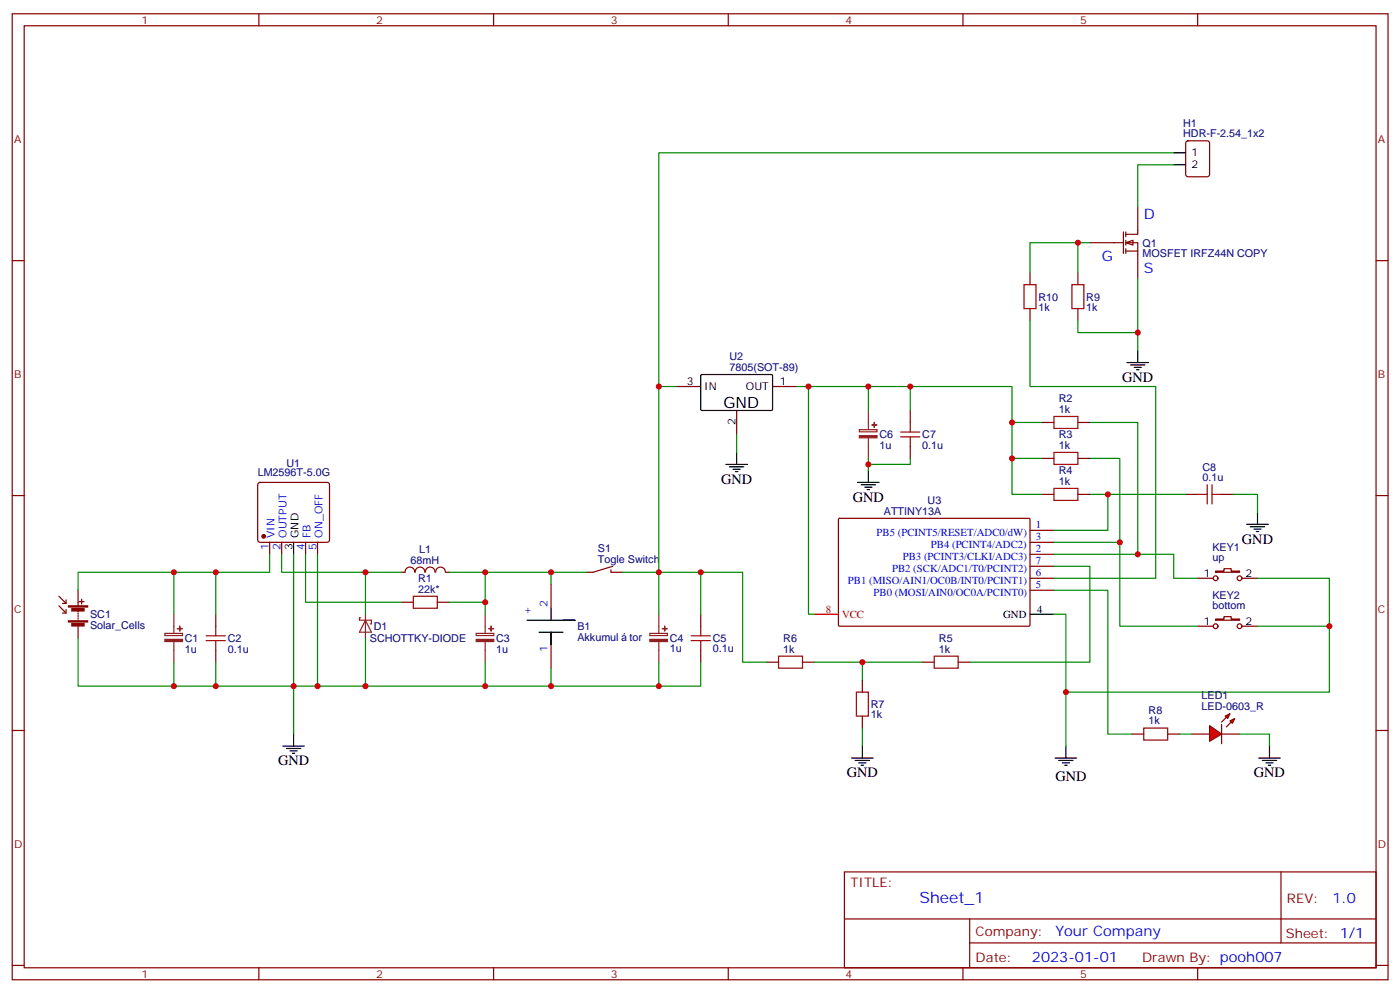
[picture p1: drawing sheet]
<svg xmlns="http://www.w3.org/2000/svg" width="412mm" height="292mm" viewBox="0 0 412 292" stroke-linecap="round" stroke-linejoin="round" font-family="sans-serif">
<g fill="none" stroke="#870000" stroke-width=".35">
<path d="M3.6 4.1h405.3v284.3h-405.3zM7.1 7.6h398.3v277.3h-398.3zM76.3 4.1v3.5M145.4 4.1v3.5M214.6 4.1v3.5M283.7 4.1v3.5M352.8 4.1v3.5M3.6 76.7h3.5M405.4 76.7h3.5M199.4 113.8h7M227.6 113.8h7.1M217 120.8v7.1"/>
<path d="M307 124.4h3.5M307 134.9h3.5M317.6 124.4h3.5M317.6 134.9h3.5M3.6 145.9h3.5M76.2 142.2l.4-.2h19.8l.5 .2 .2 .5v16.2l-.2 .5-.5 .2h-19.8l-.5-.2-.2-.5v-16.2zM79.4 159.6v3.6M83 159.6v3.6M90 159.6v3.6M93.6 159.6v3.6M247.1 152.8l.3-.2h55.9l.2 .3-.1 31.3-.3 .1h-55.9l-.2-.3zM303.5 159.6h7"/>
<path d="M303.5 156.1h7M307 145.5h3.5M317.6 145.5h3.5M405.4 145.9h3.5M118.3 177.3h3.5M122.2 168.4a1.41 1.41 0 0 0-1.4-1.5 1.41 1.41 0 0 0-1.4 1.5l-1.1 .1M122.3 168.4a1.41 1.41 0 0 1 1.4-1.5 1.41 1.41 0 0 1 1.5 1.5M125.3 168.4a1.41 1.41 0 0 1 1.4-1.5 1.41 1.41 0 0 1 1.4 1.5M128.4 168.4a1.41 1.41 0 0 1 1.4-1.5 1.41 1.41 0 0 1 1.4 1.5M128.8 177.3h3.6M131.3 168.5h1.1M162.3 172v7"/>
<path d="M180 167.7v.8h3.5M180.5 166.7l-5.8 1.8h-1.8M303.5 166.7h7M303.5 170.2h7M303.5 173.7h7M303.5 163.2h7M352.8 170.2h4.6M358.1 168.1h2.5v-.7h2.1v.7h2.5v.4h-7.1zM365.9 170.2h4.6M63.6 180.8v3.5M63.6 191.4v3.5M162.3 189.6v7.1"/>
<path d="M206.4 180.8v3.5M206.4 191.4v3.5M225.8 194.9h3.6M236.4 194.9h3.6M271.7 194.9h3.5M282.3 194.9h3.5M352.8 184.3h4.6M358.1 182.2h2.5v-.7h2.1v.7h2.5v.4h-7.1zM365.9 184.3h4.6M3.6 215h3.5M254.1 200.2v3.5M254.1 210.8v3.5"/>
<path d="M333.4 216.1h3.6M344 216.1h3.6M405.4 215h3.5M248.8 256.6h156.6v28.3h-156.6zM377.4 256.7v20.8M248.8 270.5h156.5M285.7 277.5h119.6M285.7 270.5v14.1M3.6 284.2h3.5M76.3 284.9v3.5M145.4 284.9v3.5M214.6 284.9v3.5"/>
<path d="M283.7 284.9v3.5M352.8 284.9v3.5M405.4 284.2h3.5"/>
<circle cx="358.1" cy="170.2" r=".71"/>
<circle cx="365.2" cy="170.2" r=".71"/>
<circle cx="358.1" cy="184.3" r=".71"/>
<circle cx="365.2" cy="184.3" r=".71"/>
</g>
<circle cx="77.7" cy="157.9" r=".53" fill="#870000" stroke="#870000" stroke-width=".35"/>
<g fill="none" stroke="#000" stroke-width=".35">
<path d="M206.5 110.4l.3-.2 20.6 .1 .2 .3v10.1l-.3 .1h-20.7l-.2-.3zM213.9 136.7h6.3M214.9 137.4h4.2M216 138.1h2.1M216.7 138.8h.7M217 133.2v3.5M86.5 159.6v3.6M162.3 179v3.6M155.3 182.6h14.1h-3.5M158.8 186.1h7.1M162.3 189.6v-3.5v3.5M303.5 180.8h7"/>
<path d="M83.3 219.6h6.4M86.5 216.1v3.5M254.1 219.6v3.5M314 219.6v3.5M84.4 220.3h4.2M85.4 221h2.2M86.1 221.7h.8M250.9 223.1h6.3M252 223.8h4.2M253 224.5h2.1M253.7 225.2h.7M310.9 223.1h6.3"/>
<path d="M311.9 223.8h4.3M313 224.5h2.1M313.7 225.2h.7"/>
</g>
<path d="M48.6 186.4h5.2v.7h-5.2zM51.2 180.8v5.6M51.2 188.9v6M106.3 181.9h-.4v.7h3.5v1h-.3M107.7 182.6l1.7 3.5h-3.5zM107.7 180.8v7.1M140.3 186.4h5.2v.7h-5.2zM142.9 180.8v5.6M142.9 188.9v6M191.5 186.4h5.1v.7h-5.1zM194.1 180.8v5.6M194.1 188.9v6" fill="none" stroke="#8c2424" stroke-width=".35"/>
<g fill="#8c2424" stroke="#8c2424" stroke-width=".35">
<path d="M48.6 188.2h5.2v.6h-5.2z"/>
<path d="M52.3 185l1.4 .1z"/>
<path d="M53 184.3v1.4z"/>
<path d="M140.3 188.2h5.2v.6h-5.2z"/>
<path d="M144 185l1.4 .1z"/>
<path d="M144.7 184.3v1.4z"/>
<path d="M191.5 188.2h5.1v.6h-5.1z"/>
<path d="M195.2 185l1.4 .1z"/>
<path d="M195.8 184.3l.1 1.4z"/>
</g>
<g fill="none" stroke="#a10000" stroke-width=".35">
<path d="M310.5 122.6h7.1v3.5h-7.1zM310.5 133.2h7.1v3.5h-7.1zM310.5 143.8h7.1v3.5h-7.1zM121.8 175.5h7v3.5h-7zM60.7 187.1h5.7M60.7 188.6h5.7M63.6 184.3v2.8M63.6 188.6v2.8M203.6 187.1h5.7M203.6 188.6h5.7M206.4 184.3v2.8M206.4 188.6v2.8"/>
<path d="M229.4 193.1h7v3.6h-7zM275.2 193.1h7.1v3.6h-7.1zM252.3 203.7h3.5v7.1h-3.5zM337 214.3h7v3.5h-7z"/>
</g>
<g fill="none" stroke="#008700" stroke-width=".35">
<path d="M199.4 113.8h-5.3v54.7h12.3v12.3M234.7 113.8h3.5v67h1.8M238.2 113.8h60v10.6h8.8M217 127.9v5.3M298.2 124.4v21.1h8.8M298.2 134.9h8.8M321.1 134.9h8.8v24.7M321.1 124.4h14.1v38.8M310.5 159.6h19.4v24.7h22.9M321.1 145.5h5.3v10.6h-15.9M23 173.7v-5.2h40.6v12.3M51.2 168.5v12.3"/>
<path d="M79.4 163.2v5.3h-15.8M83 163.2v5.3h35.3M86.5 163.2v38.8h21.2v-14.1M90 163.2v14.1h28.3M93.6 163.2v38.8M107.7 168.5v12.3M132.4 168.5h10.5v12.3M132.4 177.3h10.5M142.9 168.5h19.4v3.5M162.3 168.5h10.6M183.5 168.5h10.6v12.3M206.4 168.5h12.4v26.4h7"/>
<path d="M310.5 163.2h35.3v7h7M310.5 166.7h10.6v28.2h-35.3M370.5 170.2h21.2v14.1h-21.2M23 187.9v14.1h28.2M51.2 194.9v7.1h35.3v14.1M63.6 194.9v7.1M142.9 194.9v7.1h-35.2M162.3 196.7v5.3h-19.4M194.1 194.9v7.1h-31.8M206.4 194.9v7.1h-12.3M240 194.9h31.7M254.1 194.9v5.3"/>
<path d="M310.5 180.8h3.5v38.8M391.7 184.3v19.4h-77.7M254.1 214.3v5.3"/>
</g>
<g fill="#850000" stroke="#850000" stroke-width=".35">
<path d="M20.2 182.7h5.6v.4h-5.6z"/>
<path d="M20.2 178.3h5.6v.4h-5.6z"/>
<path d="M21.2 183.6h3.6v.7h-3.6z"/>
<path d="M21.2 179.1h3.6v.7h-3.6z"/>
</g>
<g fill="none" stroke="#850000" stroke-width=".35">
<path d="M17.4 178.3l2.1 2.1M17.4 175.5l2.1 2.1M19.5 179.4v1h-1.1M19.5 176.6v1h-1.1M23 173.7v4.6M23 179.7v.4M23.4 177.1h1.4M24.1 176.4v1.4M23 180.4v.4M23 181.2v.3M23 181.9v.3M23 182.6v.3"/>
<path d="M23 184.3v3.6"/>
</g>
<path d="M240 180.8h7" fill="none" stroke="#f00" stroke-width=".35"/>
<g fill="#f00" stroke="#870000" stroke-width=".35">
<path d="M356.4 213.6l3.5 2.5-3.5 2.1z"/>
<path d="M359.9 213.3v5.6z"/>
</g>
<g fill="#870000" stroke="#870000" stroke-width=".35">
<path d="M361.3 211.1l-1.4 1.4z"/>
<path d="M361.3 214l1.4-1.5z"/>
</g>
<g fill="#f00" stroke="#870000" stroke-width=".35">
<path d="M361 210.8l1.4-.7-.7 1.4z"/>
<path d="M362.4 212.2l1.4-.7-.7 1.4z"/>
</g>
<path d="M351.1 216.1h5.3M359.9 216.1h5.3" fill="none" stroke="#870000" stroke-width=".35"/>
<path d="M374 219.6v3.5M370.8 223.1h6.4M371.9 223.8h4.2M373 224.5h2.1M373.7 225.2h.7" fill="none" stroke="#000" stroke-width=".35"/>
<path d="M310.5 173.7h15.9v42.4h7M347.6 216.1h3.5M365.2 216.1h8.8v3.5" fill="none" stroke="#008700" stroke-width=".35"/>
<path d="M331.7 71.4l2.1-.7v1.4z" fill="#fff" stroke="#870000" stroke-width=".35"/>
<g fill="none" stroke="#870000" stroke-width=".35">
<path d="M349.6 41.7l.4-.2h5.7l.6 .4 .1 9.4-.5 .7h-5.9l-.6-.4-.1-9.4zM321.1 71.4h9.9M331 68.3v6.3M331.7 71.4h3.5v10.6M331.7 73.9h3.5M331.7 68.3v1.4M331.7 70.7v1.4M331.7 73.2v1.4M335.2 60.9v8.1h-3.5M303.5 80.3v3.5M303.5 90.8v3.6M317.6 80.3v3.5"/>
<path d="M317.6 90.8v3.6M268.2 120.8v3.6M268.2 131.4v3.5M349.3 145.5h3.5M359.9 145.5h3.5"/>
</g>
<path d="M301.7 83.8h3.5v7h-3.5zM315.8 83.8h3.5v7h-3.5zM265.4 127.2h5.6M265.4 128.6h5.6M268.2 124.4v2.8M268.2 128.6v2.8M352.8 145.5h2.9M355.7 142.7v5.6M357.1 145.5h2.8M357.1 142.7v5.6" fill="none" stroke="#a10000" stroke-width=".35"/>
<g fill="none" stroke="#008700" stroke-width=".35">
<path d="M345.8 45h-151.7v68.8M345.8 48.5h-10.6v12.4M317.6 71.4v8.9M321.1 71.4h-17.6v8.9M303.5 94.4v19.4h37v56.4h-30M317.6 94.4v3.5h17.6M335.2 82v21.2M255.8 113.8v7M268.2 113.8v7M255.8 134.9v3.6M268.2 134.9v1.8h-12.4M326.4 145.5h22.9"/>
<path d="M363.4 145.5h7.1v5.3"/>
</g>
<g fill="none" stroke="#000" stroke-width=".35">
<path d="M345.8 45h3.5M345.8 48.5h3.5M332 106.7h6.4M333.1 107.4h4.2M334.2 108.1h2.1M334.9 108.8h.7M335.2 103.2v3.5M255.8 138.5v3.5M252.7 142h6.3M253.7 142.7h4.3M254.8 143.4h2.1M255.5 144.1h.7"/>
<path d="M367.3 154.3h6.4M368.4 155h4.2M369.4 155.8h2.1M370.1 156.5h.7M370.5 150.8v3.5"/>
</g>
<path d="M253.2 126.5h5.2v.6h-5.2zM255.8 120.8v5.7M255.8 128.9v6" fill="none" stroke="#8c2424" stroke-width=".35"/>
<g fill="#8c2424" stroke="#8c2424" stroke-width=".35">
<path d="M253.2 128.2h5.2v.7h-5.2z"/>
<path d="M256.9 125.1h1.4z"/>
<path d="M257.6 124.4v1.4z"/>
</g>
<g fill="#c00">
<circle cx="63.6" cy="202" r=".88"/>
<circle cx="86.5" cy="202" r=".88"/>
<circle cx="51.2" cy="202" r=".88"/>
<circle cx="51.2" cy="168.5" r=".88"/>
<circle cx="63.6" cy="168.5" r=".88"/>
<circle cx="107.7" cy="168.5" r=".88"/>
<circle cx="107.7" cy="202" r=".88"/>
<circle cx="93.6" cy="202" r=".88"/>
<circle cx="142.9" cy="177.3" r=".88"/>
<circle cx="142.9" cy="202" r=".88"/>
<circle cx="142.9" cy="168.5" r=".88"/>
<circle cx="162.3" cy="168.5" r=".88"/>
<circle cx="162.3" cy="202" r=".88"/>
<circle cx="194.1" cy="202" r=".88"/>
<circle cx="194.1" cy="168.5" r=".88"/>
<circle cx="314" cy="203.7" r=".88"/>
<circle cx="391.7" cy="184.3" r=".88"/>
<circle cx="329.9" cy="159.6" r=".88"/>
<circle cx="335.2" cy="163.2" r=".88"/>
<circle cx="238.2" cy="113.8" r=".88"/>
<circle cx="298.2" cy="124.4" r=".88"/>
<circle cx="298.2" cy="134.9" r=".88"/>
<circle cx="254.1" cy="194.9" r=".88"/>
<circle cx="206.4" cy="168.5" r=".88"/>
<circle cx="335.2" cy="97.9" r=".88"/>
<circle cx="317.6" cy="71.4" r=".88"/>
<circle cx="255.8" cy="136.7" r=".88"/>
<circle cx="255.8" cy="113.8" r=".88"/>
<circle cx="268.2" cy="113.8" r=".88"/>
<circle cx="194.1" cy="113.8" r=".88"/>
<circle cx="326.4" cy="145.5" r=".88"/>
</g>
<text font-size="4.6" x="213.1" y="120.1">GND</text>
<text font-size="4.6" fill="#00f" x="270.9" y="265.7">Sheet_1</text>
<g font-size="4.2" fill="#00f">
<text x="337" y="64.4">D</text>
<text x="324.6" y="76.7">G</text>
<text x="337" y="80.3">S</text>
<text x="392.6" y="265.9">1.0</text>
<text x="311" y="275.5">Your Company</text>
<text x="304" y="283.3">2023-01-01</text>
</g>
<g font-size="4.2">
<text x="330.6" y="112.4">GND</text>
<text x="212.4" y="142.3">GND</text>
<text x="251.2" y="147.6">GND</text>
<text x="365.9" y="160">GND</text>
<text x="81.9" y="225.2">GND</text>
<text x="249.5" y="228.8">GND</text>
<text x="311" y="230">GND</text>
<text x="369.4" y="228.8">GND</text>
</g>
<g font-size="3.9" fill="#800">
<text x="250.5" y="261.2">TITLE:</text>
<text x="379.2" y="265.9">REV:</text>
<text x="287.5" y="275.4">Company:</text>
<text x="378.8" y="276">Sheet: 1/1</text>
<text x="287.5" y="283.1">Date:</text>
<text x="336.5" y="283.2">Drawn By: pooh007</text>
</g>
<g font-size="3.2" fill="#800">
<text x="41.7" y="7.1">1</text>
<text x="110.8" y="7.1">2</text>
<text x="180" y="7.1">3</text>
<text x="249.1" y="7.1">4</text>
<text x="318.3" y="7.1">5</text>
<text x="4.1" y="42.2">A</text>
<text x="405.9" y="42.2">A</text>
<text x="4.1" y="111.3">B</text>
<text x="405.9" y="111.3">B</text>
<text x="4.1" y="180.4">C</text>
<text x="405.9" y="180.4">C</text>
<text x="4.1" y="249.6">D</text>
<text x="405.9" y="249.6">D</text>
<text x="41.7" y="287.9">1</text>
<text x="110.8" y="287.9">2</text>
<text x="180" y="287.9">3</text>
<text x="249.1" y="287.9">4</text>
<text x="318.3" y="287.9">5</text>
</g>
<g font-size="3.2" fill="#000080">
<text x="348.6" y="40.4">HDR-F-2.54_1x2</text>
<text x="348.6" y="37.3">H1</text>
<text x="336.6" y="75.7">MOSFET IRFZ44N COPY</text>
<text x="336.6" y="72.6">Q1</text>
<text x="305.9" y="88.5">R10</text>
<text x="320" y="88.5">R9</text>
<text x="305.9" y="91.7">1k</text>
<text x="320" y="91.6">1k</text>
<text x="214.9" y="105.8">U2</text>
<text x="214.9" y="109.2">7805(SOT-89)</text>
<text x="311.9" y="118.4">R2</text>
<text x="311.9" y="121.5">1k</text>
<text x="259.1" y="129">C6</text>
<text x="271.7" y="129">C7</text>
<text x="311.9" y="129">R3</text>
<text x="84.4" y="137.6">U1</text>
<text x="259.1" y="132.1">1u</text>
<text x="271.7" y="132.1">0.1u</text>
<text x="311.9" y="132.1">1k</text>
<text x="75.9" y="140.2">LM2596T-5.0G</text>
<text x="311.9" y="142.7">1k</text>
<text x="311.9" y="139.6">R4</text>
<text x="354.2" y="141.6">0.1u</text>
<text x="354.2" y="138.5">C8</text>
<text x="273.3" y="148.3">U3</text>
<text x="260.4" y="151.5">ATTINY13A</text>
<text x="120.9" y="166.1">68mH</text>
<text x="123.5" y="162.7">L1</text>
<text x="176.2" y="165.6">Togle Switch</text>
<text x="176.2" y="162.5">S1</text>
<text x="357.2" y="165.3">up</text>
<text x="357.2" y="162.2">KEY1</text>
<text x="123.2" y="171.3">R1</text>
<text x="123.2" y="174.4">22k*</text>
<text x="357.2" y="179.4">bottom</text>
<text x="357.2" y="176.3">KEY2</text>
<text x="26.5" y="185.1">Solar_Cells</text>
<text x="26.5" y="182">SC1</text>
<text x="110.1" y="185.5">D1</text>
<text x="170.1" y="185.5">B1</text>
<text x="54.5" y="189">C1</text>
<text x="67.1" y="189.1">C2</text>
<text x="109" y="189.1">SCHOTTKY-DIODE</text>
<text x="146.2" y="189.1">C3</text>
<text x="170.1" y="188.7">Akkumul</text>
<text x="185.5" y="188.7">tor</text>
<text x="197.3" y="189">C4</text>
<text x="210" y="189">C5</text>
<text x="230.8" y="189">R6</text>
<text x="276.6" y="189">R5</text>
<text x="54.5" y="192.3">1u</text>
<text x="67.1" y="192.2">0.1u</text>
<text x="146.2" y="192.2">1u</text>
<text x="197.3" y="192.1">1u</text>
<text x="210" y="192.1">0.1u</text>
<text x="230.8" y="192.1">1k</text>
<text x="276.6" y="192.1">1k</text>
<text x="256.5" y="208.4">R7</text>
<text x="354" y="209">LED-0603_R</text>
<text x="354" y="205.9">LED1</text>
<text x="256.5" y="211.5">1k</text>
<text x="338.4" y="213.3">1k</text>
<text x="338.4" y="210.1">R8</text>
</g>
<g font-size="3.2">
<text x="351.1" y="46">1</text>
<text x="351.1" y="49.6">2</text>
<text x="202.3" y="113.4">3</text>
<text x="229.7" y="113.4">1</text>
<text x="207.5" y="114.8">IN</text>
<text x="219.8" y="114.8">OUT</text>
<text x="216.7" y="125" transform="rotate(-90 216.7 125)">2</text>
<text x="86.1" y="161.8" transform="rotate(-90 86.1 161.8)">3</text>
<text x="87.9" y="158.3" transform="rotate(-90 87.9 158.3)">GND</text>
<text x="354.7" y="169.9">1</text>
<text x="367" y="169.9">2</text>
<text x="295.5" y="181.9">GND</text>
<text x="305.6" y="180.4">4</text>
<text x="354.7" y="184">1</text>
<text x="367" y="184">2</text>
</g>
<g font-size="3.2" fill="#00f">
<text x="305.2" y="155.4">1</text>
<text x="79.1" y="161.8" transform="rotate(-90 79.1 161.8)">1</text>
<text x="80.9" y="158.3" transform="rotate(-90 80.9 158.3)">VIN</text>
<text x="82.6" y="161.8" transform="rotate(-90 82.6 161.8)">2</text>
<text x="84.4" y="158.3" transform="rotate(-90 84.4 158.3)">OUTPUT</text>
<text x="89.7" y="161.8" transform="rotate(-90 89.7 161.8)">4</text>
<text x="91.4" y="158.3" transform="rotate(-90 91.4 158.3)">FB</text>
<text x="93.2" y="161.8" transform="rotate(-90 93.2 161.8)">5</text>
<text x="95" y="158.3" transform="rotate(-90 95 158.3)">ON_OFF</text>
<text x="258.2" y="157.7">PB5 (PCINT5/RESET/ADC0/dW)</text>
<text x="274.2" y="161.2">PB4 (PCINT4/ADC2)</text>
<text x="305.2" y="158.9">3</text>
<text x="266" y="164.7">PB3 (PCINT3/CLKI/ADC3)</text>
<text x="305.2" y="166">7</text>
<text x="305.2" y="162.5">2</text>
<text x="249.8" y="171.8">PB1 (MISO/AIN1/OC0B/INT0/PCINT1)</text>
<text x="262.8" y="168.3">PB2 (SCK/ADC1/T0/PCINT2)</text>
<text x="305.2" y="169.5">6</text>
<text x="305.2" y="173">5</text>
<text x="161.3" y="178.7" transform="rotate(-90 161.3 178.7)">2</text>
<text x="257.3" y="175.3">PB0 (MOSI/AIN0/OC0A/PCINT0)</text>
<text x="156.4" y="180.9" transform="rotate(-90 156.4 180.9)">+</text>
<text x="161.3" y="192" transform="rotate(-90 161.3 192)">1</text>
</g>
<g font-size="3.2" fill="#f00">
<text x="243.3" y="180.4">8</text>
<text x="248.1" y="181.9">VCC</text>
</g>
</svg>
